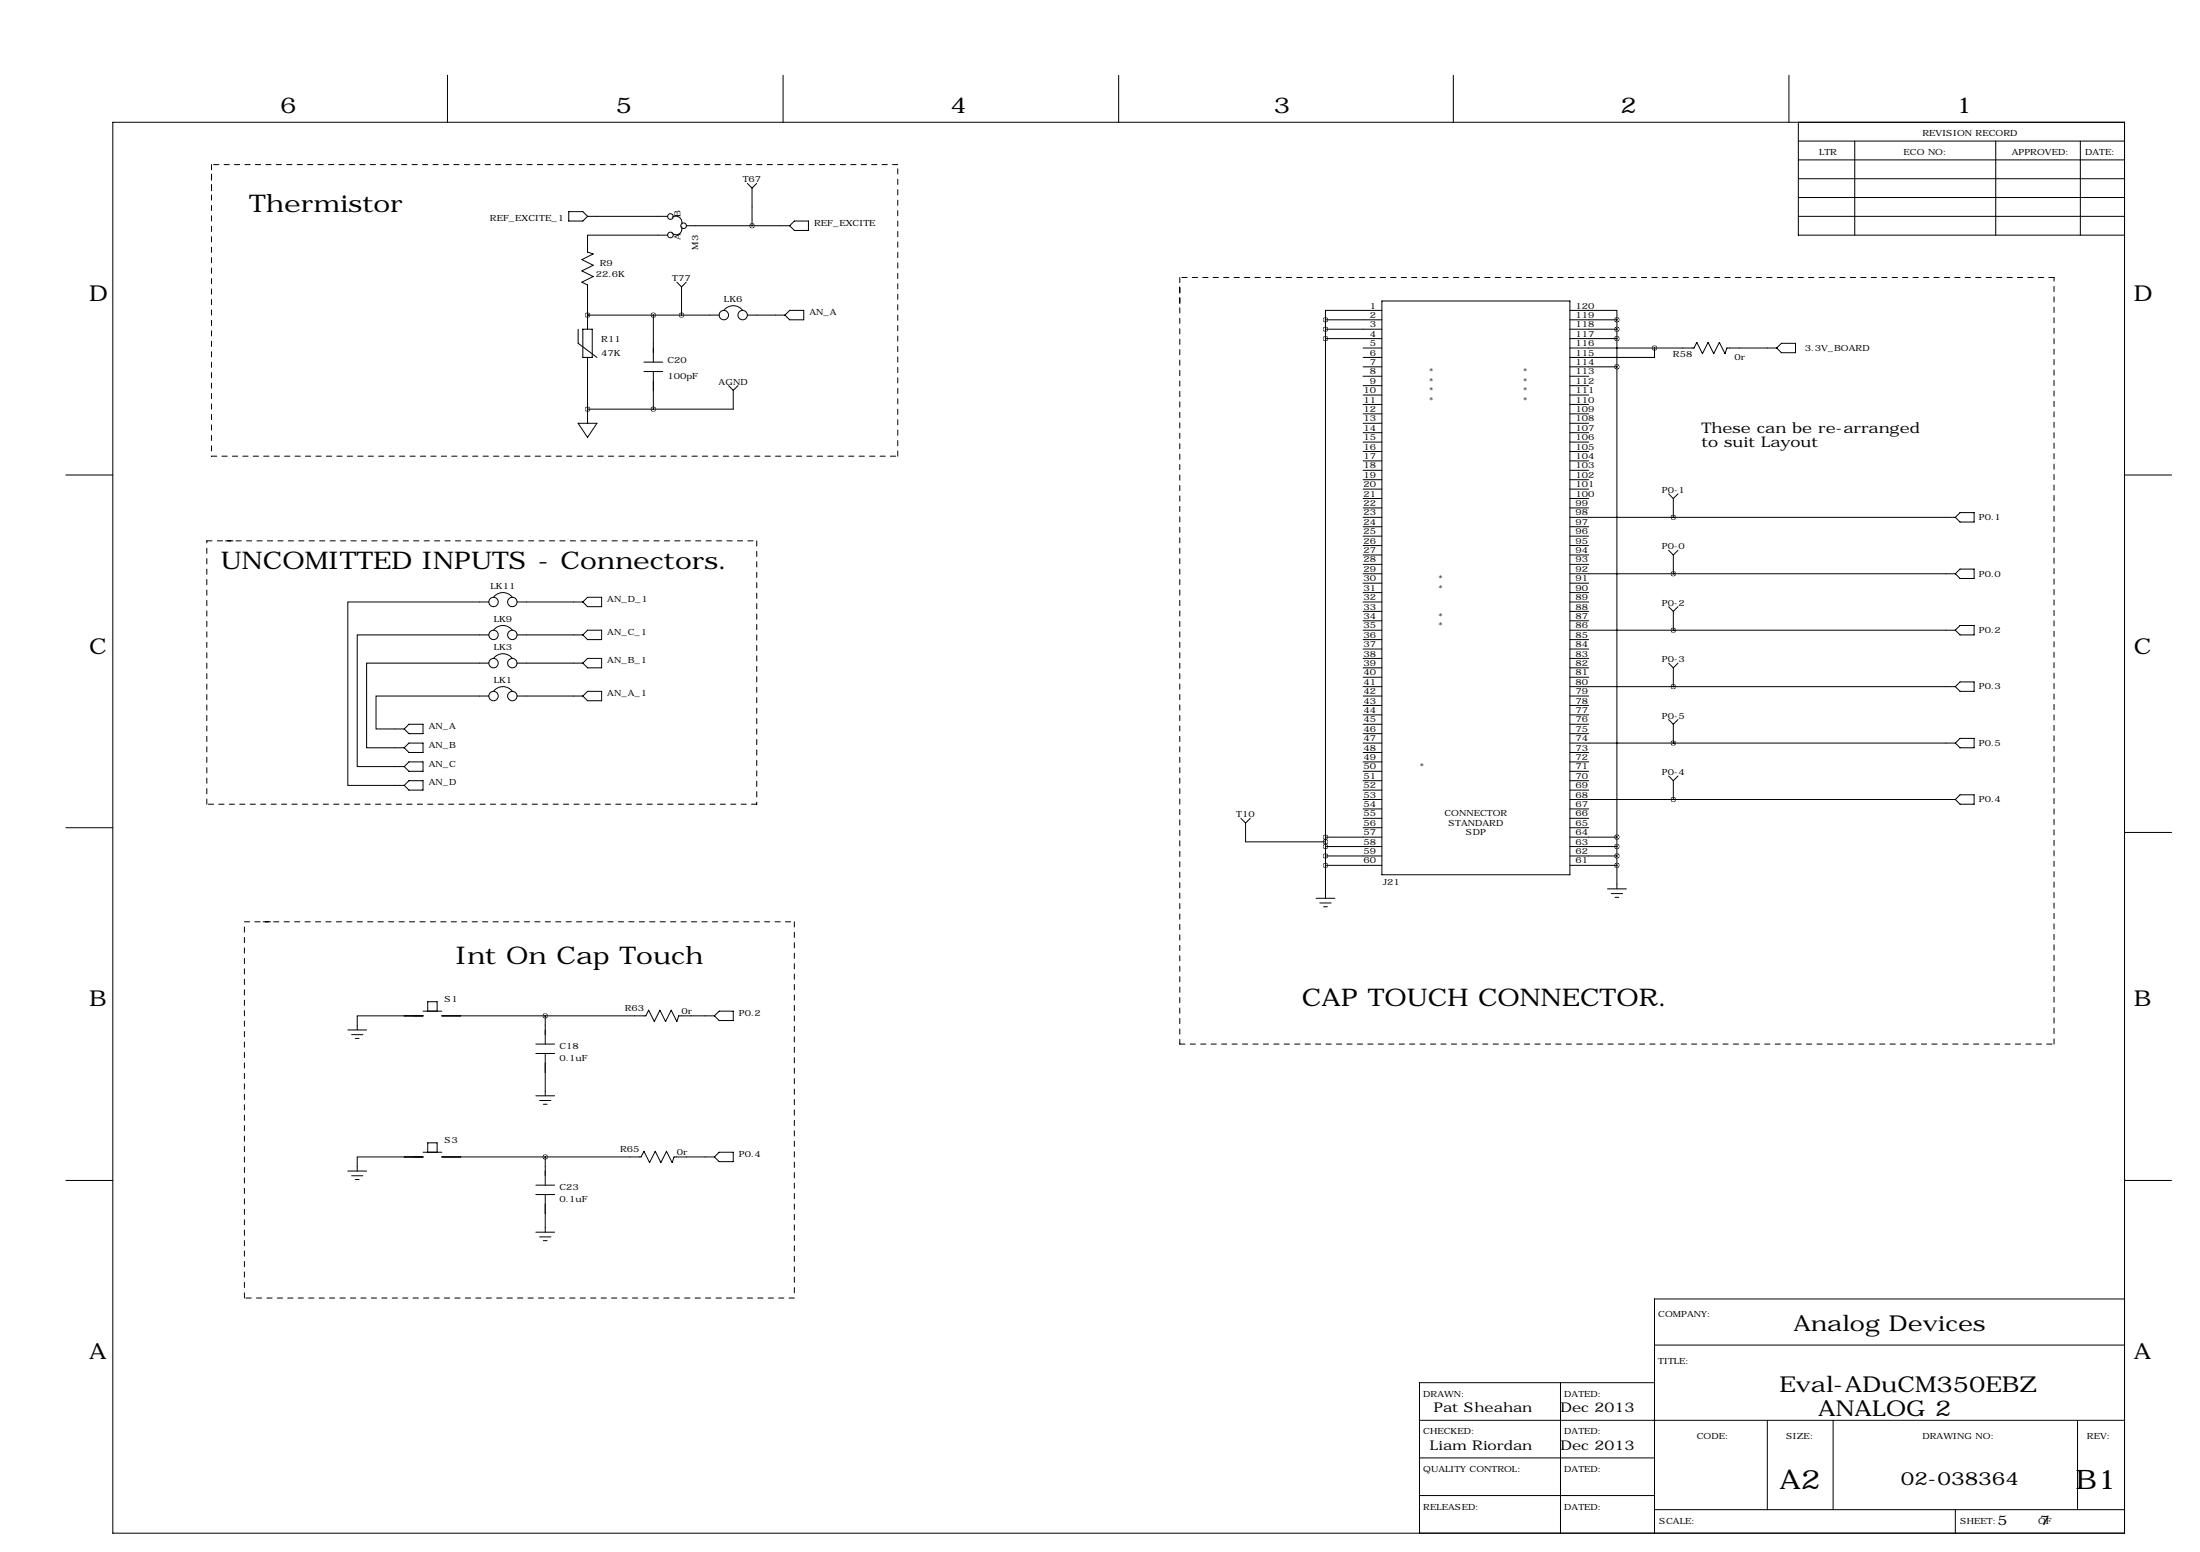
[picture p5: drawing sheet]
<svg xmlns="http://www.w3.org/2000/svg" width="594mm" height="419mm" viewBox="0 0 594 419" stroke-linecap="round" stroke-linejoin="round" font-family="sans-serif">
<g fill="none" stroke="#000" stroke-width=".27" stroke-dasharray="1.4 1.4">
<path d="M57.1 47v76.2M57.1 44.4v7.7M242.6 44.4h-185.5M318.8 77.5v204.4M318.8 74.9v7.7M555 74.9h-236.2M57.1 123.2h185.5M242.6 123.2v-78.8M55.9 146.1h7.6M61 146.1h143.5M204.5 146.1v71.1M55.9 217.2v-71.1"/>
<path d="M204.5 217.2h-148.6M66 248.9h7.7M71.1 248.9h143.5M214.6 248.9v101.6M318.8 281.9h236.2M555 281.9v-207M66 350.5v-101.6M214.6 350.5h-148.6"/>
</g>
<g fill="none" stroke="#000" stroke-width=".27">
<path d="M30.5 33h543.5v381h-543.5zM120.9 20.3v12.7M211.6 20.3v12.7M302.3 20.3v12.7M392.7 20.3v12.7M483.4 20.3v12.7M485.9 33v30.5h88.1M485.9 38.1h88.1M501.1 38.1v25.4M539.2 38.1v25.4M562.1 38.1v25.4M153.7 57.1h3.8l1.2 1.3-1.2 1.3h-3.8z"/>
<path d="M158.7 58.4h21.6M181.6 58.7a1.68 1.68 0 0 1 1.9 0 1.68 1.68 0 0 1 .7 1.8M201.9 49.5l1.3 1.3M203.2 50.8v10.2M204.5 49.5l-1.3 1.3M485.9 48.3h88.1M485.9 43.2h88.1M485.9 53.3h88.1M485.9 58.4h88.1M180.3 63.5h-21.6v4.6l1.6 .5-3.1 1.5 3.1 1.5-3.1 1.6 3.1 1.5-3.1 1.5 1.5 .8v11.9M182.9 76.2l1.2 1.3M184.1 61.2a1.57 1.57 0 0 1-.5 1.9 1.57 1.57 0 0 1-2-.1"/>
<path d="M184.1 77.5v7.6M185.4 76.2l-1.3 1.3M185.4 61h28M213.4 61l1.2-1.3h3.8v2.5h-3.8zM156.2 88.9v3.8l5.1 3.8M157.5 88.9h2.5v7.6h-2.5zM158.7 85.1h.1M158.7 96.5v17.8M158.7 85.1h35.6M174 97.8h5.1M176.5 85.1v12.7M195.6 83.8a3.2 3.2 0 0 1 5.1 0"/>
<path d="M201.9 85.1h10.2M213.4 83.8h3.8v2.6h-3.8l-1.3-1.3zM358.1 88.9h15.3M358.1 86.4h15.3M358.1 91.4h15.3M358.1 86.4v156.2M368.3 96.5h5.1M368.3 94h5.1M368.3 99.1h5.1M373.4 83.8h-15.3v2.6M373.4 81.3h50.8v154.9h-50.8zM424.2 83.8h12.7v2.6"/>
<path d="M424.2 88.9h12.7M424.2 86.4h12.7M424.2 91.4h12.7M424.2 94h33.5l.8-1.5 1.5 3 1.5-3 1.5 3 1.6-3 1.5 3 .5-1.5h13.5M424.2 99.1h12.7M436.9 86.4v153.6M447 94v2.5h-22.8M481.3 92.7h3.8v2.5h-3.8l-1.2-1.2zM156.2 114.3h5.1l-2.6 3.8zM174 100.3h5.1M176.5 100.3v10.2M196.8 104.1l1.3 1.3"/>
<path d="M198.1 105.4v5.1h-39.4M199.4 104.1l-1.3 1.3M368.3 101.6h5.1M368.3 104.1h5.1M368.3 106.7h5.1M368.3 109.2h5.1M368.3 111.8h5.1M368.3 114.3h5.1M368.3 116.8h5.1M368.3 119.4h5.1M424.2 101.6h5.1M424.2 104.1h5.1"/>
<path d="M424.2 106.7h5.1M424.2 109.2h5.1M424.2 111.8h5.1M424.2 114.3h5.1M424.2 116.8h5.1M424.2 119.4h5.1M17.8 128.3h12.7M368.3 121.9h5.1M368.3 124.5h5.1M368.3 127h5.1M368.3 129.5h5.1M368.3 132.1h5.1"/>
<path d="M368.3 134.6h5.1M368.3 137.2h5.1M368.3 139.7h5.1M424.2 121.9h5.1M424.2 124.5h5.1M424.2 127h5.1M424.2 129.5h5.1M424.2 132.1h5.1M424.2 134.6h5.1M424.2 137.2h5.1M424.2 139.7h104.1M450.8 133.3l1.3 1.3"/>
<path d="M452.1 139.7h.1M452.1 134.6v5.1M453.4 133.3l-1.3 1.3M528.3 139.7l1.3-1.3h3.8v2.6h-3.8zM574 128.3h12.7M368.3 142.2h5.1M368.3 144.8h5.1M368.3 147.3h5.1M368.3 149.9h5.1M368.3 152.4h5.1M368.3 154.9h5.1M368.3 157.5h5.1"/>
<path d="M424.2 142.2h5.1M424.2 144.8h5.1M424.2 147.3h5.1M424.2 149.9h5.1M424.2 152.4h5.1M424.2 154.9h104.1M424.2 157.5h5.1M450.8 148.6l1.3 1.3M452.1 154.9h.1M452.1 149.9v5M453.4 148.6l-1.3 1.3M529.6 153.7h3.8v2.5h-3.8l-1.3-1.3z"/>
<path d="M132.1 179.1h-33v22.8h10.1M132.1 171.4h-35.6v35.6h12.7M132.1 162.6h-38.1v49.5h15.2M133.4 177.8a3.2 3.2 0 0 1 5 0M133.4 170.1a3.2 3.2 0 0 1 5 .1M133.4 161.3a3.2 3.2 0 0 1 5 0M139.7 162.6h17.8M139.7 179.1h17.8M139.7 171.4h17.8M157.5 171.4l1.2-1.2h3.9v2.5h-3.9zM157.5 179.1l1.2-1.3h3.9v2.5h-3.9zM157.5 162.6l1.2-1.3h3.9v2.5h-3.9z"/>
<path d="M368.3 160h5.1M368.3 162.6h5.1M368.3 165.1h5.1M368.3 167.6h5.1M368.3 170.2h5.1M368.3 172.7h5.1M368.3 175.3h5.1M368.3 177.8h5.1M424.2 160h5.1M424.2 162.6h5.1M424.2 165.1h5.1M424.2 167.6h5.1"/>
<path d="M424.2 170.2h104.1M424.2 172.7h5.1M424.2 175.3h5.1M424.2 177.8h5.1M450.8 163.8l1.3 1.3M450.8 179.1l1.3 1.2M452.1 170.2h.1M452.1 165.1v5.1M453.4 163.8l-1.3 1.3M453.4 179.1l-1.3 1.2M529.6 168.9h3.8v2.5h-3.8l-1.3-1.2zM109.2 196.8l1.3-1.2h3.8v2.5h-3.8z"/>
<path d="M132.1 188h-30.5v8.8h7.6M133.4 186.7a3.2 3.2 0 0 1 5 0M139.7 188h17.8M157.5 188l1.2-1.3h3.9v2.5h-3.9zM368.3 180.3h5.1M368.3 182.9h5.1M368.3 185.4h5.1M368.3 188h5.1M368.3 190.5h5.1M368.3 193h5.1M368.3 195.6h5.1M368.3 198.1h5.1"/>
<path d="M424.2 180.3h5.1M424.2 182.9h5.1M424.2 185.4h104.1M424.2 188h5.1M424.2 190.5h5.1M424.2 193h5.1M424.2 195.6h5.1M424.2 198.1h5.1M450.8 194.3l1.3 1.3M452.1 185.4h.1M452.1 180.3v5.1M452.1 195.6v5.1"/>
<path d="M453.4 194.3l-1.3 1.3M529.6 199.4h3.8v2.5h-3.8l-1.3-1.2zM529.6 184.1h3.8v2.6h-3.8l-1.3-1.3zM109.2 207l1.3-1.3h3.8v2.6h-3.8zM110.5 200.7h3.8v2.5h-3.8l-1.3-1.3zM110.5 210.8h3.8v2.6h-3.8l-1.3-1.3zM368.3 200.7h5.1M368.3 203.2h5.1M368.3 205.7h5.1M368.3 208.3h5.1M368.3 210.8h5.1M368.3 213.4h5.1"/>
<path d="M368.3 215.9h5.1M368.3 218.4h5.1M424.2 200.7h104.1M424.2 203.2h5.1M424.2 205.7h5.1M424.2 208.3h5.1M424.2 210.8h5.1M424.2 213.4h5.1M424.2 215.9h104.1M424.2 218.4h5.1M450.8 209.5l1.3 1.3M452.1 200.7h.1"/>
<path d="M452.1 215.9h.1M452.1 210.8v5.1M453.4 209.5l-1.3 1.3M528.3 215.9l1.3-1.3h3.8v2.6h-3.8zM17.8 223.5h12.7M335.3 221l1.2 1.2M336.5 222.2v5.1h21.6M337.8 221l-1.3 1.2M358.1 226.1h15.3M358.1 228.6h15.3M358.1 231.1h15.3M358.1 233.7h15.3"/>
<path d="M368.3 223.5h5.1M368.3 221h5.1M424.2 223.5h5.1M424.2 221h5.1M424.2 226.1h12.7M424.2 228.6h12.7M424.2 231.1h12.7M424.2 233.7h12.7M574 224.8h12.7M355.6 242.6h5.1M356.6 243.8h3.1M357.6 244.9h1"/>
<path d="M434.3 240h5.1M435.4 241.3h3M436.4 242.3h1M94 278.1h5.1M95 279.4h3M114.3 274.3h.1M114.3 274.3h-17.8v3.8M114.3 273h5.1M115.6 273v-2.5h2.5v2.5M119.4 274.3h55.1l.8-1.5 1.5 3 1.5-3 1.5 3 1.6-3 1.5 3 .5-1.5h9.6M147.3 274.3v7.6M194.3 273h3.8v2.6h-3.8l-1.3-1.3z"/>
<path d="M96 280.4h1M144.8 281.9h5.1M144.8 284.5h5.1M144.8 295.9h5.1M145.8 297.2h3M146.8 298.2h1M147.3 284.5v11.4M17.8 318.8h12.7M94 316.2h5.1M95 317.5h3M96 318.5h1M114.3 312.4h.1"/>
<path d="M114.3 312.4h-17.8v3.8M114.3 311.1h5.1M115.6 311.1v-2.5h2.5v2.5M119.4 312.4h53.8l.8-1.5 1.5 3 1.5-3 1.6 3 1.5-3 1.5 3 .5-1.5h10.9M147.3 312.4v7.6M194.3 311.1h3.8v2.6h-3.8l-1.3-1.3zM574 318.8h12.7M144.8 320h5.1M144.8 322.6h5.1M144.8 332.7h5.1M145.8 334h3M146.8 335h1"/>
<path d="M147.3 322.6v10.1M574 350.8h-127v63.2M421.6 373.4v40.6M447 363.2h127M447 373.4h-63.5v40.6M383.5 383.5h190.5M383.5 393.7h63.5M477.5 383.5v24.2M495.3 383.5v24.2M561.3 383.5v24.2M383.5 403.9h63.5M447 407.7h127"/>
<path d="M528.3 407.7v6.3"/>
<circle cx="181.2" cy="58.5" r=".76"/>
<circle cx="181.2" cy="63.4" r=".76"/>
<circle cx="184.7" cy="61" r=".76"/>
<circle cx="195.6" cy="85.1" r="1.27"/>
<circle cx="200.7" cy="85.1" r="1.27"/>
<circle cx="133.3" cy="162.6" r="1.27"/>
<circle cx="133.3" cy="179.1" r="1.27"/>
<circle cx="133.3" cy="171.4" r="1.27"/>
<circle cx="138.4" cy="179.1" r="1.27"/>
<circle cx="138.4" cy="162.6" r="1.27"/>
<circle cx="138.4" cy="171.4" r="1.27"/>
<circle cx="133.3" cy="188" r="1.27"/>
<circle cx="138.4" cy="188" r="1.27"/>
</g>
<path d="M158.7 110.5a.05 .05 0 0 0 .1 0 .05 .05 0 0 0-.1 0zM158.7 85.1a.05 .05 0 0 0 .1 0 .05 .05 0 0 0-.1 0zM176.5 85.1a.05 .05 0 0 0 .1 0 .05 .05 0 0 0-.1 0zM184.1 85.1a.05 .05 0 0 0 .1 0 .05 .05 0 0 0-.1 0zM358.1 86.4a.05 .05 0 0 0 .1 0 .05 .05 0 0 0-.1 0zM358.1 88.9a.05 .05 0 0 0 .1 0 .05 .05 0 0 0-.1 0zM436.8 86.4a.05 .05 0 0 0 .1 0 .05 .05 0 0 0-.1 0zM436.8 88.9a.05 .05 0 0 0 .1 0 .05 .05 0 0 0-.1 0zM358.1 233.7a.05 .05 0 0 0 .1 0 .05 .05 0 0 0-.1 0zM358.1 231.1a.05 .05 0 0 0 .1 0 .05 .05 0 0 0-.1 0zM358.1 228.6a.05 .05 0 0 0 .1 0 .05 .05 0 0 0-.1 0zM436.8 226.1a.05 .05 0 0 0 .1 0 .05 .05 0 0 0-.1 0zM436.8 91.4a.05 .05 0 0 0 .1 0 .05 .05 0 0 0-.1 0zM447 94a.05 .05 0 0 0 .1 0 .05 .05 0 0 0-.1 0zM436.8 233.7a.05 .05 0 0 0 .1 0 .05 .05 0 0 0-.1 0zM436.8 228.6a.05 .05 0 0 0 .1 0 .05 .05 0 0 0-.1 0zM436.8 231.1a.05 .05 0 0 0 .1 0 .05 .05 0 0 0-.1 0zM436.8 99.1a.05 .05 0 0 0 .1 0 .05 .05 0 0 0-.1 0zM358.1 91.4a.05 .05 0 0 0 .1 0 .05 .05 0 0 0-.1 0zM358.1 226.1a.05 .05 0 0 0 .1 0 .05 .05 0 0 0-.1 0zM358.1 227.3a.05 .05 0 0 0 .1 0 .05 .05 0 0 0-.1 0zM176.5 110.5a.05 .05 0 0 0 .1 0 .05 .05 0 0 0-.1 0zM147.3 274.3a.05 .05 0 0 0 .1 0 .05 .05 0 0 0-.1 0zM147.3 312.4a.05 .05 0 0 0 .1 0 .05 .05 0 0 0-.1 0zM452.1 215.9a.05 .05 0 0 0 .1 0 .05 .05 0 0 0-.1 0zM452.1 200.7a.05 .05 0 0 0 .1 0 .05 .05 0 0 0-.1 0zM452.1 185.4a.05 .05 0 0 0 .1 0 .05 .05 0 0 0-.1 0zM452.1 170.2a.05 .05 0 0 0 .1 0 .05 .05 0 0 0-.1 0zM452.1 154.9a.05 .05 0 0 0 .1 0 .05 .05 0 0 0-.1 0zM452.1 139.7a.05 .05 0 0 0 .1 0 .05 .05 0 0 0-.1 0z" fill="#000" stroke="#000" stroke-width="1.3"/>
<g font-size="7.3">
<text x="480.8" y="402">A2</text>
<text x="560.8" y="402">B1</text>
</g>
<g font-size="6.6">
<text x="67.3" y="57.1">Thermistor</text>
<text x="59.7" y="153.7">UNCOMITTED INPUTS - Connectors.</text>
<text x="123.2" y="260.4">Int On Cap Touch</text>
<text x="351.8" y="271.8">CAP TOUCH CONNECTOR.</text>
</g>
<g font-size="5.9">
<text x="75.7" y="30.5">6</text>
<text x="166.4" y="30.5">5</text>
<text x="256.8" y="30.5">4</text>
<text x="344.2" y="30.5">3</text>
<text x="437.9" y="30.5">2</text>
<text x="528.6" y="30.5">1</text>
<text x="24.1" y="81.3">D</text>
<text x="576.6" y="81.3">D</text>
<text x="24.1" y="176.5">C</text>
<text x="576.6" y="176.5">C</text>
<text x="24.1" y="271.8">B</text>
<text x="576.6" y="271.8">B</text>
<text x="484.6" y="359.5">Analog Devices</text>
<text x="24.1" y="367">A</text>
<text x="576.6" y="367">A</text>
<text x="480.8" y="376">Eval-ADuCM350EBZ</text>
<text x="491.3" y="382.3">ANALOG 2</text>
</g>
<text font-size="4.9" x="513.6" y="400.9">02-038364</text>
<g font-size="4">
<text x="459.7" y="116.8">These can be re-arranged</text>
<text x="459.7" y="120.7">to suit Layout</text>
</g>
<g font-size="3.6">
<text x="387.4" y="381.3">Pat Sheahan</text>
<text x="421.6" y="381.3">Dec 2013</text>
<text x="386.4" y="391.5">Liam Riordan</text>
<text x="421.6" y="391.5">Dec 2013</text>
<text x="539.8" y="411.8">5</text>
<text x="551.2" y="411.8">7</text>
</g>
<g font-size="2.3">
<text x="491.5" y="41.9">LTR</text>
<text x="514.4" y="41.9">ECO NO:</text>
<text x="519.4" y="36.8">REVISION RECORD</text>
<text x="543.6" y="41.9">APPROVED:</text>
<text x="563.4" y="41.9">DATE:</text>
<text x="200.7" y="49.3">T67</text>
<text x="132.4" y="59.7">REF_EXCITE_1</text>
<text x="183.9" y="58.6" transform="rotate(-90 183.9 58.6)">B</text>
<text x="183.9" y="64.9" transform="rotate(-90 183.9 64.9)">A</text>
<text x="220" y="61">REF_EXCITE</text>
<text x="162.1" y="71.9">R9</text>
<text x="188.6" y="67.4" transform="rotate(-90 188.6 67.4)">M3</text>
<text x="161" y="74.9">22.6K</text>
<text x="181.6" y="75.9">T77</text>
<text x="195.6" y="81.5">LK6</text>
<text x="370.1" y="83.3">1</text>
<text x="425.7" y="83.3">120</text>
<text x="218.7" y="85.1">AN_A</text>
<text x="370.1" y="88.4">3</text>
<text x="370.1" y="85.9">2</text>
<text x="425.7" y="85.9">119</text>
<text x="425.7" y="88.4">118</text>
<text x="162.5" y="92.4">R11</text>
<text x="370.1" y="93.5">5</text>
<text x="370.1" y="90.9">4</text>
<text x="425.7" y="90.9">117</text>
<text x="425.7" y="93.5">116</text>
<text x="487.7" y="94.7">3.3V_BOARD</text>
<text x="162.5" y="96.3">47K</text>
<text x="180.3" y="98">C20</text>
<text x="370.1" y="101.1">8</text>
<text x="370.1" y="98.6">7</text>
<text x="370.1" y="96">6</text>
<text x="386.1" y="101.1">*</text>
<text x="411.5" y="101.1">*</text>
<text x="425.7" y="96">115</text>
<text x="425.7" y="98.6">114</text>
<text x="425.7" y="101.1">113</text>
<text x="452" y="96.5">R58</text>
<text x="468.6" y="97.3">0r</text>
<text x="180.3" y="102.3">100pF</text>
<text x="194.2" y="103.9">AGND</text>
<text x="368.4" y="106.2">10</text>
<text x="370.1" y="103.6">9</text>
<text x="386.1" y="106.2">*</text>
<text x="386.1" y="103.6">*</text>
<text x="411.5" y="106.2">*</text>
<text x="411.5" y="103.6">*</text>
<text x="425.7" y="103.6">112</text>
<text x="425.7" y="106.2">111</text>
<text x="368.4" y="113.8">13</text>
<text x="368.4" y="111.3">12</text>
<text x="368.4" y="108.7">11</text>
<text x="386.1" y="108.7">*</text>
<text x="411.5" y="108.7">*</text>
<text x="425.7" y="108.7">110</text>
<text x="425.7" y="111.3">109</text>
<text x="425.7" y="113.8">108</text>
<text x="368.4" y="118.9">15</text>
<text x="368.4" y="116.3">14</text>
<text x="425.7" y="116.3">107</text>
<text x="425.7" y="118.9">106</text>
<text x="368.4" y="124">17</text>
<text x="368.4" y="121.4">16</text>
<text x="425.7" y="121.4">105</text>
<text x="425.7" y="124">104</text>
<text x="368.4" y="131.6">20</text>
<text x="368.4" y="129">19</text>
<text x="368.4" y="126.5">18</text>
<text x="425.7" y="126.5">103</text>
<text x="425.7" y="129">102</text>
<text x="425.7" y="131.6">101</text>
<text x="368.4" y="136.7">22</text>
<text x="368.4" y="134.1">21</text>
<text x="425.7" y="134.1">100</text>
<text x="425.7" y="136.7">99</text>
<text x="449" y="133.1">P0-1</text>
<text x="368.4" y="141.7">24</text>
<text x="368.4" y="139.2">23</text>
<text x="425.7" y="139.2">98</text>
<text x="425.7" y="141.7">97</text>
<text x="534.7" y="140.4">P0.1</text>
<text x="368.4" y="149.4">27</text>
<text x="368.4" y="146.8">26</text>
<text x="368.4" y="144.3">25</text>
<text x="425.7" y="144.3">96</text>
<text x="425.7" y="146.8">95</text>
<text x="425.7" y="149.4">94</text>
<text x="449" y="148.3">P0-0</text>
<text x="368.4" y="154.4">29</text>
<text x="368.4" y="151.9">28</text>
<text x="425.7" y="151.9">93</text>
<text x="425.7" y="154.4">92</text>
<text x="534.7" y="155.7">P0.0</text>
<text x="132.5" y="159">LK11</text>
<text x="368.4" y="159.5">31</text>
<text x="368.4" y="157">30</text>
<text x="388.6" y="159.5">*</text>
<text x="388.6" y="157">*</text>
<text x="425.7" y="157">91</text>
<text x="425.7" y="159.5">90</text>
<text x="133.4" y="167.9">LK9</text>
<text x="164.1" y="162.6">AN_D_1</text>
<text x="368.4" y="167.1">34</text>
<text x="368.4" y="164.6">33</text>
<text x="368.4" y="162.1">32</text>
<text x="388.6" y="167.1">*</text>
<text x="425.7" y="162.1">89</text>
<text x="425.7" y="164.6">88</text>
<text x="425.7" y="167.1">87</text>
<text x="449" y="163.6">P0-2</text>
<text x="164.1" y="171.4">AN_C_1</text>
<text x="368.4" y="172.2">36</text>
<text x="368.4" y="169.7">35</text>
<text x="388.6" y="169.7">*</text>
<text x="425.7" y="169.7">86</text>
<text x="425.7" y="172.2">85</text>
<text x="534.7" y="170.9">P0.2</text>
<text x="133.4" y="175.5">LK3</text>
<text x="164.1" y="179.1">AN_B_1</text>
<text x="368.4" y="179.8">39</text>
<text x="368.4" y="177.3">38</text>
<text x="368.4" y="174.8">37</text>
<text x="425.7" y="174.8">84</text>
<text x="425.7" y="177.3">83</text>
<text x="425.7" y="179.8">82</text>
<text x="449" y="178.8">P0-3</text>
<text x="133.4" y="184.4">LK1</text>
<text x="368.4" y="184.9">41</text>
<text x="368.4" y="182.4">40</text>
<text x="425.7" y="182.4">81</text>
<text x="425.7" y="184.9">80</text>
<text x="164.1" y="188">AN_A_1</text>
<text x="368.4" y="190">43</text>
<text x="368.4" y="187.5">42</text>
<text x="425.7" y="187.5">79</text>
<text x="425.7" y="190">78</text>
<text x="534.7" y="186.2">P0.3</text>
<text x="115.8" y="196.8">AN_A</text>
<text x="368.4" y="197.6">46</text>
<text x="368.4" y="195.1">45</text>
<text x="368.4" y="192.5">44</text>
<text x="425.7" y="192.5">77</text>
<text x="425.7" y="195.1">76</text>
<text x="425.7" y="197.6">75</text>
<text x="449" y="194">P0-5</text>
<text x="115.8" y="201.9">AN_B</text>
<text x="368.4" y="202.7">48</text>
<text x="368.4" y="200.2">47</text>
<text x="425.7" y="200.2">74</text>
<text x="425.7" y="202.7">73</text>
<text x="534.7" y="201.4">P0.5</text>
<text x="115.8" y="207">AN_C</text>
<text x="368.4" y="207.8">50</text>
<text x="368.4" y="205.2">49</text>
<text x="383.5" y="207.8">*</text>
<text x="425.7" y="205.2">72</text>
<text x="425.7" y="207.8">71</text>
<text x="449" y="209.3">P0-4</text>
<text x="115.8" y="212.1">AN_D</text>
<text x="368.4" y="215.4">53</text>
<text x="368.4" y="212.9">52</text>
<text x="368.4" y="210.3">51</text>
<text x="425.7" y="210.3">70</text>
<text x="425.7" y="212.9">69</text>
<text x="425.7" y="215.4">68</text>
<text x="334" y="220.7">T10</text>
<text x="368.4" y="220.5">55</text>
<text x="368.4" y="217.9">54</text>
<text x="390.3" y="220.5">CONNECTOR</text>
<text x="425.7" y="217.9">67</text>
<text x="425.7" y="220.5">66</text>
<text x="534.7" y="216.6">P0.4</text>
<text x="368.4" y="225.6">57</text>
<text x="368.4" y="223">56</text>
<text x="391.3" y="223">STANDARD</text>
<text x="396.1" y="225.5">SDP</text>
<text x="425.7" y="223">65</text>
<text x="425.7" y="225.6">64</text>
<text x="368.4" y="233.2">60</text>
<text x="368.4" y="230.6">59</text>
<text x="368.4" y="228.1">58</text>
<text x="425.7" y="228.1">63</text>
<text x="425.7" y="230.6">62</text>
<text x="425.7" y="233.2">61</text>
<text x="373.6" y="239">J21</text>
<text x="120.1" y="270.5">S1</text>
<text x="168.8" y="273">R63</text>
<text x="184.2" y="273.8">0r</text>
<text x="199.6" y="274.3">P0.2</text>
<text x="151.1" y="283.2">C18</text>
<text x="151.1" y="286.5">0.1uF</text>
<text x="120.1" y="308.6">S3</text>
<text x="167.5" y="311.1">R65</text>
<text x="182.9" y="311.9">0r</text>
<text x="199.6" y="312.4">P0.4</text>
<text x="151.1" y="321.3">C23</text>
<text x="151.1" y="324.6">0.1uF</text>
<text x="448.1" y="355.6">COMPANY:</text>
<text x="448.1" y="368.3">TITLE:</text>
<text x="384.6" y="377.2">DRAWN:</text>
<text x="422.7" y="377.2">DATED:</text>
<text x="384.6" y="387.3">CHECKED:</text>
<text x="422.7" y="387.3">DATED:</text>
<text x="458.5" y="388.6">CODE:</text>
<text x="482.6" y="388.6">SIZE:</text>
<text x="519.4" y="388.6">DRAWING NO:</text>
<text x="563.9" y="388.6">REV:</text>
<text x="384.6" y="397.5">QUALITY CONTROL:</text>
<text x="422.7" y="397.5">DATED:</text>
<text x="384.6" y="407.7">RELEASED:</text>
<text x="422.7" y="407.7">DATED:</text>
<text x="448.3" y="411.5">SCALE:</text>
<text x="529.6" y="411.5">SHEET:</text>
<text x="550.7" y="411.5">OF</text>
</g>
</svg>
